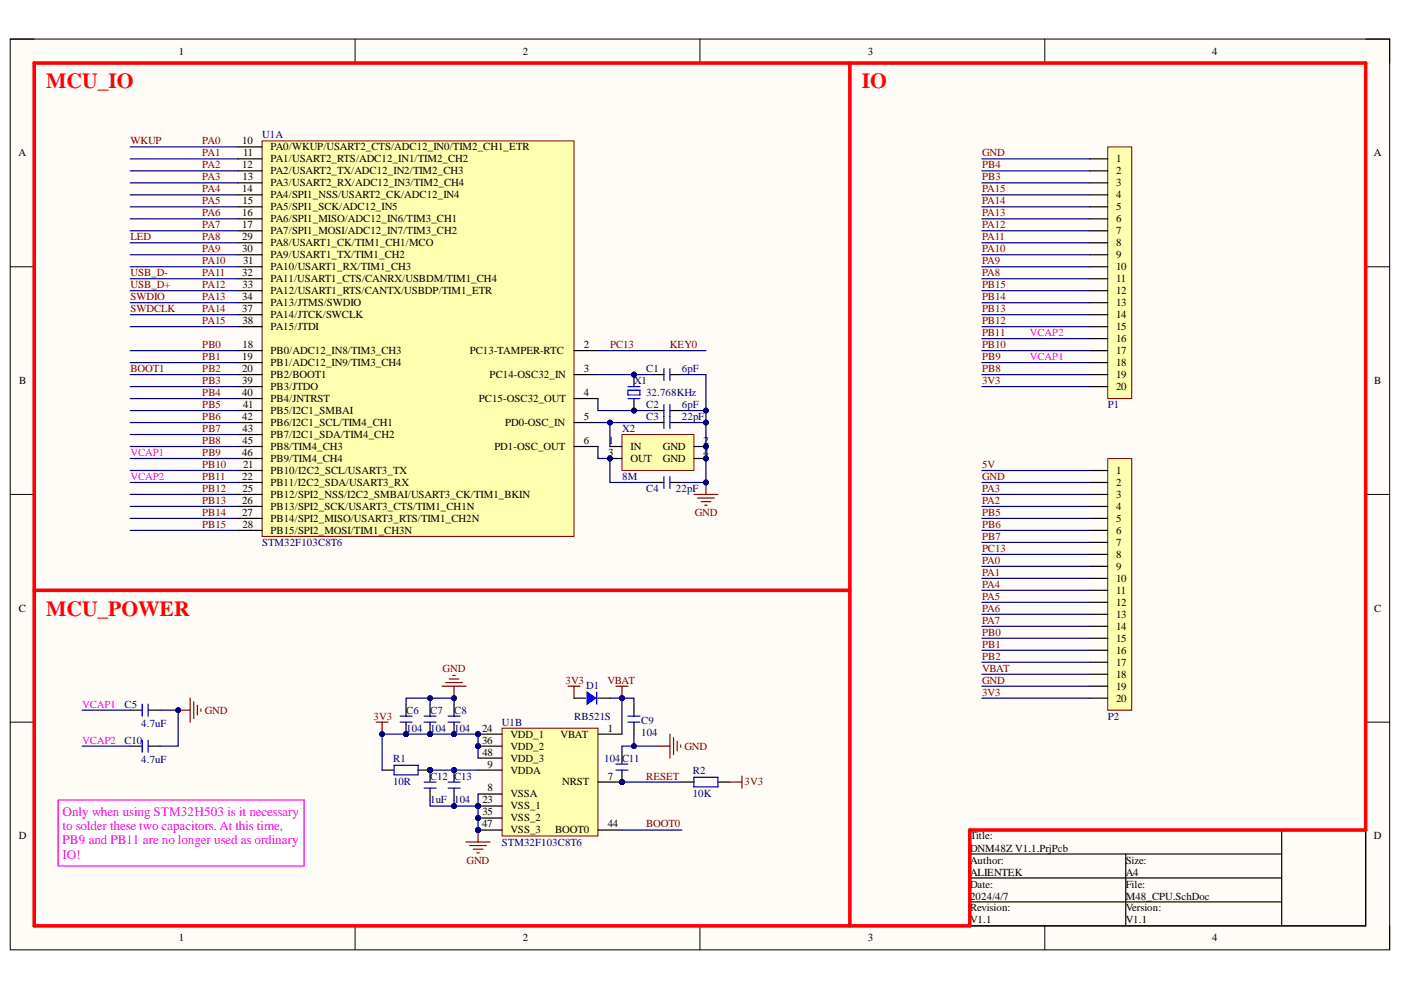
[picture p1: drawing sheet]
<svg xmlns="http://www.w3.org/2000/svg" width="297mm" height="210mm" viewBox="0 0 297 210" stroke-linecap="round" stroke-linejoin="round" font-family="sans-serif">
<path d="M2.2 8.3h292.4v193.1h-292.4z" fill-rule="evenodd" fill="#fffcf8"/>
<path d="M2.2 8.3h292.4v193.1h-292.4z" fill="none" stroke="#000" stroke-width=".21"/>
<path d="M7.3 13.4h282.3v182.9h-282.3z" fill-rule="evenodd" fill="#fffcf8"/>
<g fill="none" stroke="#000" stroke-width=".21">
<path d="M2.2 8.3h5.1M7.3 13.4h282.3v182.9h-282.3zM75.3 8.3v5.1M148.4 8.3v5.1M221.5 8.3v5.1M289.6 8.3h5v5.1M2.2 56.6h5.1M289.6 56.6h5M2.2 104.8h5.1M289.6 104.8h5M2.2 153.1h5.1M289.6 153.1h5"/>
<path d="M75.3 196.3v5.1M148.4 196.3v5.1M221.5 196.3v5.1M294.6 196.3v5.1"/>
</g>
<path d="M205.6 176h84v20.3h-84zM271.7 176v20.3M205.6 181.1h66.1M205.6 186.2h66.1M205.6 191.2h66.1M238.7 181.1v15.2" fill="none" stroke="#000" stroke-width=".25"/>
<path d="M55.6 29.9h66.1v83.8h-66.1z" fill-rule="evenodd" fill="#ffffb0"/>
<path d="M55.6 29.9h66.1v83.8h-66.1z" fill="none" stroke="#800000" stroke-width=".21"/>
<g fill="none" stroke="#000" stroke-width=".25">
<path d="M50.5 31.1h5.1M50.5 33.7h5.1M50.5 36.2h5.1M50.5 38.8h5.1M50.5 41.3h5.1M50.5 43.9h5.1M50.5 46.4h5.1M50.5 48.9h5.1M50.5 51.5h5.1M50.5 54h5.1M50.5 56.6h5.1M50.5 59.1h5.1"/>
<path d="M50.5 74.3h5.1M50.5 79.4h5.1M50.5 76.9h5.1M50.5 61.6h5.1M50.5 64.2h5.1M50.5 66.7h5.1M50.5 69.3h5.1M121.7 74.3h5.1M121.7 79.4h5.1M50.5 84.5h5.1M50.5 89.6h5.1M50.5 94.7h5.1"/>
<path d="M50.5 99.8h5.1M50.5 82h5.1M50.5 87h5.1M50.5 92.1h5.1M50.5 97.2h5.1M121.7 84.5h5.1M121.7 89.6h5.1M121.7 94.7h5.1M50.5 102.3h5.1M50.5 104.8h5.1M50.5 107.4h5.1M50.5 109.9h5.1"/>
<path d="M50.5 112.5h5.1"/>
</g>
<circle cx="131.9" cy="165.8" r=".51" fill="#000080"/>
<circle cx="131.9" cy="165.8" r=".51" fill="none" stroke="#000080" stroke-width=".21"/>
<circle cx="101.4" cy="170.9" r=".51" fill="#000080"/>
<circle cx="101.4" cy="170.9" r=".51" fill="none" stroke="#000080" stroke-width=".21"/>
<circle cx="101.4" cy="155.7" r=".51" fill="#000080"/>
<circle cx="101.4" cy="155.7" r=".51" fill="none" stroke="#000080" stroke-width=".21"/>
<circle cx="101.4" cy="173.4" r=".51" fill="#000080"/>
<circle cx="101.4" cy="173.4" r=".51" fill="none" stroke="#000080" stroke-width=".21"/>
<circle cx="101.4" cy="158.2" r=".51" fill="#000080"/>
<circle cx="101.4" cy="158.2" r=".51" fill="none" stroke="#000080" stroke-width=".21"/>
<circle cx="101.4" cy="176" r=".51" fill="#000080"/>
<circle cx="101.4" cy="176" r=".51" fill="none" stroke="#000080" stroke-width=".21"/>
<path d="M106.4 154.4h20.4v22.9h-20.4z" fill-rule="evenodd" fill="#ffffb0"/>
<path d="M106.4 154.4h20.4v22.9h-20.4z" fill="none" stroke="#800000" stroke-width=".21"/>
<path d="M126.8 155.7h5.1M126.8 165.8h5.1" fill="none" stroke="#000" stroke-width=".25"/>
<circle cx="131.9" cy="165.8" r=".51" fill="#000080"/>
<circle cx="131.9" cy="165.8" r=".51" fill="none" stroke="#000080" stroke-width=".21"/>
<path d="M101.4 168.4h5M101.4 163.3h5M101.4 170.9h5" fill="none" stroke="#000" stroke-width=".25"/>
<circle cx="101.4" cy="170.9" r=".51" fill="#000080"/>
<circle cx="101.4" cy="170.9" r=".51" fill="none" stroke="#000080" stroke-width=".21"/>
<path d="M101.4 155.7h5" fill="none" stroke="#000" stroke-width=".25"/>
<circle cx="101.4" cy="155.7" r=".51" fill="#000080"/>
<circle cx="101.4" cy="155.7" r=".51" fill="none" stroke="#000080" stroke-width=".21"/>
<path d="M101.4 173.4h5" fill="none" stroke="#000" stroke-width=".25"/>
<circle cx="101.4" cy="173.4" r=".51" fill="#000080"/>
<circle cx="101.4" cy="173.4" r=".51" fill="none" stroke="#000080" stroke-width=".21"/>
<path d="M101.4 158.2h5" fill="none" stroke="#000" stroke-width=".25"/>
<circle cx="101.4" cy="158.2" r=".51" fill="#000080"/>
<circle cx="101.4" cy="158.2" r=".51" fill="none" stroke="#000080" stroke-width=".21"/>
<path d="M101.4 176h5M126.8 176h5.1" fill="none" stroke="#000" stroke-width=".25"/>
<circle cx="101.4" cy="176" r=".51" fill="#000080"/>
<circle cx="101.4" cy="176" r=".51" fill="none" stroke="#000080" stroke-width=".21"/>
<path d="M101.4 160.7h5" fill="none" stroke="#000" stroke-width=".25"/>
<g fill="none" stroke="#000080" stroke-width=".25">
<path d="M27.6 31.1h22.9M27.6 33.7h22.9M27.6 36.2h22.9M27.6 38.8h22.9M27.6 41.3h22.9M27.6 43.9h22.9M27.6 46.4h22.9M27.6 48.9h22.9M27.6 51.5h22.9M27.6 54h22.9M27.6 56.6h22.9M27.6 59.1h22.9"/>
<path d="M27.6 74.3h22.9M27.6 76.9h22.9M27.6 79.4h22.9M27.6 61.6h22.9M27.6 64.2h22.9M27.6 66.7h22.9M27.6 69.3h22.9M27.6 82h22.9M27.6 84.5h22.9M27.6 87h22.9M27.6 89.6h22.9M27.6 92.1h22.9"/>
<path d="M27.6 94.7h22.9M27.6 97.2h22.9M27.6 99.8h22.9M27.6 102.3h22.9M27.6 104.8h22.9M27.6 107.4h22.9M27.6 109.9h22.9M27.6 112.5h22.9"/>
</g>
<circle cx="134.4" cy="87" r=".51" fill="#000080"/>
<circle cx="134.4" cy="87" r=".51" fill="none" stroke="#000080" stroke-width=".21"/>
<circle cx="134.4" cy="79.4" r=".51" fill="#000080"/>
<circle cx="134.4" cy="79.4" r=".51" fill="none" stroke="#000080" stroke-width=".21"/>
<path d="M134.4 84.5v2.5" fill="none" stroke="#000" stroke-width=".25"/>
<circle cx="134.4" cy="87" r=".51" fill="#000080"/>
<circle cx="134.4" cy="87" r=".51" fill="none" stroke="#000080" stroke-width=".21"/>
<path d="M134.4 79.4v2.6" fill="none" stroke="#000" stroke-width=".25"/>
<circle cx="134.4" cy="79.4" r=".51" fill="#000080"/>
<circle cx="134.4" cy="79.4" r=".51" fill="none" stroke="#000080" stroke-width=".21"/>
<path d="M140.8 78.2v2.5M142 78.2v2.5M133.1 84.5h2.6M133.1 82.7h2.6v1h-2.6zM133.1 82h2.6M140.8 85.8v2.5M142 85.8v2.5" fill="none" stroke="#00f" stroke-width=".25"/>
<path d="M138.2 79.4h2.6M142 79.4h2.6M138.2 87h2.6M142 87h2.6" fill="none" stroke="#000" stroke-width=".25"/>
<path d="M126.8 79.4h11.4" fill="none" stroke="#000080" stroke-width=".25"/>
<circle cx="134.4" cy="79.4" r=".51" fill="#000080"/>
<circle cx="134.4" cy="79.4" r=".51" fill="none" stroke="#000080" stroke-width=".21"/>
<path d="M126.8 84.5v2.5h11.4" fill="none" stroke="#000080" stroke-width=".25"/>
<circle cx="134.4" cy="87" r=".51" fill="#000080"/>
<circle cx="134.4" cy="87" r=".51" fill="none" stroke="#000080" stroke-width=".21"/>
<path d="M147.1 104.8h5.1M147.9 105.6h3.6M148.7 106.4h2M149.4 107.1h.5M149.7 102.3v2.5" fill="none" stroke="#800000" stroke-width=".25"/>
<circle cx="149.7" cy="102.3" r=".51" fill="#000080"/>
<circle cx="149.7" cy="102.3" r=".51" fill="none" stroke="#000080" stroke-width=".21"/>
<path d="M138.2 89.6h2.6M142 89.6h2.6M138.2 102.3h2.6M142 102.3h2.6" fill="none" stroke="#000" stroke-width=".25"/>
<path d="M140.8 88.3v2.6M142 88.3v2.6M140.8 101v2.6M142 101v2.6" fill="none" stroke="#00f" stroke-width=".25"/>
<path d="M126.8 89.6h11.4" fill="none" stroke="#000080" stroke-width=".25"/>
<circle cx="129.3" cy="89.6" r=".51" fill="#000080"/>
<circle cx="129.3" cy="89.6" r=".51" fill="none" stroke="#000080" stroke-width=".21"/>
<circle cx="96.3" cy="163.3" r=".51" fill="#000080"/>
<circle cx="96.3" cy="163.3" r=".51" fill="none" stroke="#000080" stroke-width=".21"/>
<path d="M96.3 163.3v2.5" fill="none" stroke="#000" stroke-width=".25"/>
<circle cx="96.3" cy="163.3" r=".51" fill="#000080"/>
<circle cx="96.3" cy="163.3" r=".51" fill="none" stroke="#000080" stroke-width=".21"/>
<path d="M96.3 167.1v2.5" fill="none" stroke="#000" stroke-width=".25"/>
<path d="M95 167.1h2.5M95 165.8h2.5" fill="none" stroke="#00f" stroke-width=".25"/>
<circle cx="91.2" cy="163.3" r=".51" fill="#000080"/>
<circle cx="91.2" cy="163.3" r=".51" fill="none" stroke="#000080" stroke-width=".21"/>
<path d="M91.2 163.3v2.5" fill="none" stroke="#000" stroke-width=".25"/>
<circle cx="91.2" cy="163.3" r=".51" fill="#000080"/>
<circle cx="91.2" cy="163.3" r=".51" fill="none" stroke="#000080" stroke-width=".21"/>
<path d="M91.2 167.1v2.5" fill="none" stroke="#000" stroke-width=".25"/>
<path d="M89.9 167.1h2.6M89.9 165.8h2.6" fill="none" stroke="#00f" stroke-width=".25"/>
<path d="M91.2 163.3h10.2" fill="none" stroke="#000080" stroke-width=".25"/>
<circle cx="96.3" cy="163.3" r=".51" fill="#000080"/>
<circle cx="96.3" cy="163.3" r=".51" fill="none" stroke="#000080" stroke-width=".21"/>
<circle cx="91.2" cy="163.3" r=".51" fill="#000080"/>
<circle cx="91.2" cy="163.3" r=".51" fill="none" stroke="#000080" stroke-width=".21"/>
<path d="M101.4 168.4v7.6" fill="none" stroke="#000080" stroke-width=".25"/>
<circle cx="101.4" cy="170.9" r=".51" fill="#000080"/>
<circle cx="101.4" cy="170.9" r=".51" fill="none" stroke="#000080" stroke-width=".21"/>
<circle cx="101.4" cy="173.4" r=".51" fill="#000080"/>
<circle cx="101.4" cy="173.4" r=".51" fill="none" stroke="#000080" stroke-width=".21"/>
<circle cx="101.4" cy="176" r=".51" fill="#000080"/>
<circle cx="101.4" cy="176" r=".51" fill="none" stroke="#000080" stroke-width=".21"/>
<path d="M96.3 169.6v1.3h5.1" fill="none" stroke="#000080" stroke-width=".25"/>
<circle cx="101.4" cy="170.9" r=".51" fill="#000080"/>
<circle cx="101.4" cy="170.9" r=".51" fill="none" stroke="#000080" stroke-width=".21"/>
<circle cx="96.3" cy="170.9" r=".51" fill="#000080"/>
<circle cx="96.3" cy="170.9" r=".51" fill="none" stroke="#000080" stroke-width=".21"/>
<path d="M91.2 169.6v1.3h5.1" fill="none" stroke="#000080" stroke-width=".25"/>
<circle cx="96.3" cy="170.9" r=".51" fill="#000080"/>
<circle cx="96.3" cy="170.9" r=".51" fill="none" stroke="#000080" stroke-width=".21"/>
<circle cx="91.2" cy="163.3" r=".51" fill="#000080"/>
<circle cx="91.2" cy="163.3" r=".51" fill="none" stroke="#000080" stroke-width=".21"/>
<path d="M88.6 163.3h2.6" fill="none" stroke="#000" stroke-width=".25"/>
<circle cx="91.2" cy="163.3" r=".51" fill="#000080"/>
<circle cx="91.2" cy="163.3" r=".51" fill="none" stroke="#000080" stroke-width=".21"/>
<path d="M81 163.3h2.5" fill="none" stroke="#000" stroke-width=".25"/>
<path d="M83.5 162.3h5.1v2h-5.1z" fill="none" stroke="#00f" stroke-width=".25"/>
<path d="M101.4 160.7v-5h-20.4v7.6" fill="none" stroke="#000080" stroke-width=".25"/>
<circle cx="101.4" cy="158.2" r=".51" fill="#000080"/>
<circle cx="101.4" cy="158.2" r=".51" fill="none" stroke="#000080" stroke-width=".21"/>
<circle cx="101.4" cy="155.7" r=".51" fill="#000080"/>
<circle cx="101.4" cy="155.7" r=".51" fill="none" stroke="#000080" stroke-width=".21"/>
<circle cx="96.3" cy="155.7" r=".51" fill="#000080"/>
<circle cx="96.3" cy="155.7" r=".51" fill="none" stroke="#000080" stroke-width=".21"/>
<circle cx="91.2" cy="155.7" r=".51" fill="#000080"/>
<circle cx="91.2" cy="155.7" r=".51" fill="none" stroke="#000080" stroke-width=".21"/>
<circle cx="86.1" cy="155.7" r=".51" fill="#000080"/>
<circle cx="86.1" cy="155.7" r=".51" fill="none" stroke="#000080" stroke-width=".21"/>
<circle cx="81" cy="155.7" r=".51" fill="#000080"/>
<circle cx="81" cy="155.7" r=".51" fill="none" stroke="#000080" stroke-width=".21"/>
<circle cx="91.2" cy="155.7" r=".51" fill="#000080"/>
<circle cx="91.2" cy="155.7" r=".51" fill="none" stroke="#000080" stroke-width=".21"/>
<path d="M91.2 149.3v2.5M91.2 153.1v2.6" fill="none" stroke="#000" stroke-width=".25"/>
<circle cx="91.2" cy="155.7" r=".51" fill="#000080"/>
<circle cx="91.2" cy="155.7" r=".51" fill="none" stroke="#000080" stroke-width=".21"/>
<path d="M89.9 153.1h2.6M89.9 151.8h2.6" fill="none" stroke="#00f" stroke-width=".25"/>
<circle cx="96.3" cy="155.7" r=".51" fill="#000080"/>
<circle cx="96.3" cy="155.7" r=".51" fill="none" stroke="#000080" stroke-width=".21"/>
<path d="M96.3 149.3v2.5M96.3 153.1v2.6" fill="none" stroke="#000" stroke-width=".25"/>
<circle cx="96.3" cy="155.7" r=".51" fill="#000080"/>
<circle cx="96.3" cy="155.7" r=".51" fill="none" stroke="#000080" stroke-width=".21"/>
<path d="M95 153.1h2.5M95 151.8h2.5" fill="none" stroke="#00f" stroke-width=".25"/>
<circle cx="86.1" cy="155.7" r=".51" fill="#000080"/>
<circle cx="86.1" cy="155.7" r=".51" fill="none" stroke="#000080" stroke-width=".21"/>
<path d="M86.1 149.3v2.5M86.1 153.1v2.6" fill="none" stroke="#000" stroke-width=".25"/>
<circle cx="86.1" cy="155.7" r=".51" fill="#000080"/>
<circle cx="86.1" cy="155.7" r=".51" fill="none" stroke="#000080" stroke-width=".21"/>
<path d="M84.8 153.1h2.6M84.8 151.8h2.6" fill="none" stroke="#00f" stroke-width=".25"/>
<path d="M93.7 145.5h5.1M94.5 144.7h3.5M95.2 144h2.1M96 143.2h.5M96.3 145.5v2.5" fill="none" stroke="#800000" stroke-width=".25"/>
<circle cx="96.3" cy="148" r=".51" fill="#000080"/>
<circle cx="96.3" cy="148" r=".51" fill="none" stroke="#000080" stroke-width=".21"/>
<path d="M86.1 149.3v-1.3h10.2v1.3" fill="none" stroke="#000080" stroke-width=".25"/>
<circle cx="91.2" cy="148" r=".51" fill="#000080"/>
<circle cx="91.2" cy="148" r=".51" fill="none" stroke="#000080" stroke-width=".21"/>
<circle cx="96.3" cy="148" r=".51" fill="#000080"/>
<circle cx="96.3" cy="148" r=".51" fill="none" stroke="#000080" stroke-width=".21"/>
<path d="M91.2 148v1.3" fill="none" stroke="#000080" stroke-width=".25"/>
<circle cx="91.2" cy="148" r=".51" fill="#000080"/>
<circle cx="91.2" cy="148" r=".51" fill="none" stroke="#000080" stroke-width=".21"/>
<path d="M79.7 153.1h2.6M81 153.1v2.6" fill="none" stroke="#800000" stroke-width=".25"/>
<circle cx="81" cy="155.7" r=".51" fill="#000080"/>
<circle cx="81" cy="155.7" r=".51" fill="none" stroke="#000080" stroke-width=".21"/>
<circle cx="131.9" cy="165.8" r=".51" fill="#000080"/>
<circle cx="131.9" cy="165.8" r=".51" fill="none" stroke="#000080" stroke-width=".21"/>
<path d="M131.9 159.5v2.5M131.9 163.3v2.5" fill="none" stroke="#000" stroke-width=".25"/>
<circle cx="131.9" cy="165.8" r=".51" fill="#000080"/>
<circle cx="131.9" cy="165.8" r=".51" fill="none" stroke="#000080" stroke-width=".21"/>
<path d="M130.6 163.3h2.5M130.6 162h2.5M147.1 164.8h5.1v2h-5.1z" fill="none" stroke="#00f" stroke-width=".25"/>
<path d="M144.6 165.8h2.5M152.2 165.8h2.6" fill="none" stroke="#000" stroke-width=".25"/>
<path d="M131.9 176h12.7M131.9 165.8h12.7" fill="none" stroke="#000080" stroke-width=".25"/>
<circle cx="131.9" cy="165.8" r=".51" fill="#000080"/>
<circle cx="131.9" cy="165.8" r=".51" fill="none" stroke="#000080" stroke-width=".21"/>
<path d="M130.6 145.5h2.5M131.9 145.5v2.5" fill="none" stroke="#800000" stroke-width=".25"/>
<circle cx="131.9" cy="148" r=".51" fill="#000080"/>
<circle cx="131.9" cy="148" r=".51" fill="none" stroke="#000080" stroke-width=".21"/>
<path d="M134.4 149.3v2.5M134.4 153.1v2.6" fill="none" stroke="#000" stroke-width=".25"/>
<path d="M133.1 151.8h2.6M133.1 153.1h2.6" fill="none" stroke="#00f" stroke-width=".25"/>
<path d="M139.5 158.2h2.5M142 155.7v5M142.8 156.4v3.6M143.6 157.2v2M144.3 157.9v.5" fill="none" stroke="#800000" stroke-width=".25"/>
<path d="M126.8 74.3h22.9" fill="none" stroke="#000080" stroke-width=".25"/>
<path d="M234.9 31.2h5.1v53.3h-5.1z" fill-rule="evenodd" fill="#ffffb0"/>
<path d="M234.9 31.2h5.1v53.3h-5.1z" fill="none" stroke="#800000" stroke-width=".21"/>
<g fill="none" stroke="#000" stroke-width=".25">
<path d="M231.1 33.7h3.8M231.1 36.2h3.8M231.1 38.8h3.8M231.1 41.3h3.8M231.1 43.9h3.8M231.1 46.4h3.8M231.1 48.9h3.8M231.1 51.5h3.8M231.1 54h3.8M231.1 56.6h3.8M231.1 59.1h3.8M231.1 61.6h3.8"/>
<path d="M231.1 64.2h3.8M231.1 66.7h3.8M231.1 69.3h3.8M231.1 71.8h3.8M231.1 74.3h3.8M231.1 76.9h3.8M231.1 79.4h3.8M231.1 82h3.8"/>
</g>
<path d="M234.9 97.2h5.1v53.4h-5.1z" fill-rule="evenodd" fill="#ffffb0"/>
<path d="M234.9 97.2h5.1v53.4h-5.1z" fill="none" stroke="#800000" stroke-width=".21"/>
<g fill="none" stroke="#000" stroke-width=".25">
<path d="M231.1 99.8h3.8M231.1 102.3h3.8M231.1 104.8h3.8M231.1 107.4h3.8M231.1 109.9h3.8M231.1 112.5h3.8M231.1 115h3.8M231.1 117.5h3.8M231.1 120.1h3.8M231.1 122.6h3.8M231.1 125.2h3.8M231.1 127.7h3.8"/>
<path d="M231.1 130.2h3.8M231.1 132.8h3.8M231.1 135.3h3.8M231.1 137.9h3.8M27.6 150.6h2.5M27.6 158.2h2.5M31.4 150.6h2.6M31.4 158.2h2.6M231.1 140.4h3.8M231.1 143h3.8M231.1 145.5h3.8M231.1 148h3.8"/>
</g>
<g fill="none" stroke="#000080" stroke-width=".25">
<path d="M208.2 33.7h22.9M208.2 36.2h22.9M208.2 38.8h22.9M208.2 41.3h22.9M208.2 43.9h22.9M208.2 46.4h22.9M208.2 48.9h22.9M208.2 51.5h22.9M208.2 54h22.9M208.2 56.6h22.9M208.2 59.1h22.9M208.2 61.6h22.9"/>
<path d="M208.2 64.2h22.9M208.2 66.7h22.9M208.2 69.3h22.9M208.2 71.8h22.9M208.2 74.3h22.9M208.2 76.9h22.9M208.2 79.4h22.9M208.2 82h22.9M208.2 99.8h22.9M208.2 102.3h22.9M208.2 104.8h22.9M208.2 107.4h22.9"/>
<path d="M208.2 109.9h22.9M208.2 112.5h22.9M208.2 115h22.9M208.2 117.5h22.9M208.2 120.1h22.9M208.2 122.6h22.9M208.2 125.2h22.9M208.2 127.7h22.9M208.2 130.2h22.9M208.2 132.8h22.9M208.2 135.3h22.9M208.2 137.9h22.9"/>
<path d="M17.4 150.6h10.2M17.4 158.2h10.2M34 150.6h3.8v7.6h-3.8M208.2 140.4h22.9M208.2 143h22.9M208.2 145.5h22.9M208.2 148h22.9"/>
</g>
<path d="M30.1 149.3v2.5M30.1 156.9v2.6M31.4 149.3v2.5M31.4 156.9v2.6" fill="none" stroke="#00f" stroke-width=".25"/>
<circle cx="37.8" cy="150.6" r=".51" fill="#000080"/>
<circle cx="37.8" cy="150.6" r=".51" fill="none" stroke="#000080" stroke-width=".21"/>
<path d="M37.8 150.6h2.5M40.3 148v5.1M41.1 148.8v3.6M41.8 149.6v2M42.6 150.3v.5" fill="none" stroke="#800000" stroke-width=".25"/>
<circle cx="37.8" cy="150.6" r=".51" fill="#000080"/>
<circle cx="37.8" cy="150.6" r=".51" fill="none" stroke="#000080" stroke-width=".21"/>
<path d="M12.3 169.6h52.2v14h-52.2z" fill-rule="evenodd" fill="#fff"/>
<path d="M12.3 169.6h52.2v14h-52.2z" fill="none" stroke="#f0f" stroke-width=".25"/>
<path d="M134.4 155.7v2.5h-2.5v1.3" fill="none" stroke="#000080" stroke-width=".25"/>
<circle cx="134.4" cy="158.2" r=".51" fill="#000080"/>
<circle cx="134.4" cy="158.2" r=".51" fill="none" stroke="#000080" stroke-width=".21"/>
<path d="M154.8 165.8h2.5M157.3 164.5v2.6" fill="none" stroke="#800000" stroke-width=".25"/>
<path d="M121.7 148h2.5M126.8 148h2.5" fill="none" stroke="#000" stroke-width=".25"/>
<path d="M126.5 146.8v2.5" fill="none" stroke="#00f" stroke-width=".25"/>
<path d="M124.5 146.8l1.8 1.2-1.8 1.3z" fill="#00f"/>
<path d="M124.5 146.8l1.8 1.2-1.8 1.3z" fill="none" stroke="#00f" stroke-width=".25"/>
<path d="M120.4 145.5h2.6M121.7 145.5v2.5" fill="none" stroke="#800000" stroke-width=".25"/>
<path d="M129.3 148h2.6v7.7" fill="none" stroke="#000080" stroke-width=".25"/>
<circle cx="131.9" cy="148" r=".51" fill="#000080"/>
<circle cx="131.9" cy="148" r=".51" fill="none" stroke="#000080" stroke-width=".21"/>
<path d="M134.4 158.2h5.1" fill="none" stroke="#000080" stroke-width=".25"/>
<circle cx="134.4" cy="158.2" r=".51" fill="#000080"/>
<circle cx="134.4" cy="158.2" r=".51" fill="none" stroke="#000080" stroke-width=".21"/>
<path d="M131.9 148h2.5v1.3" fill="none" stroke="#000080" stroke-width=".25"/>
<circle cx="131.9" cy="148" r=".51" fill="#000080"/>
<circle cx="131.9" cy="148" r=".51" fill="none" stroke="#000080" stroke-width=".21"/>
<circle cx="149.7" cy="94.7" r=".51" fill="#000080"/>
<circle cx="149.7" cy="94.7" r=".51" fill="none" stroke="#000080" stroke-width=".21"/>
<circle cx="129.3" cy="97.2" r=".51" fill="#000080"/>
<circle cx="129.3" cy="97.2" r=".51" fill="none" stroke="#000080" stroke-width=".21"/>
<circle cx="149.7" cy="97.2" r=".51" fill="#000080"/>
<circle cx="149.7" cy="97.2" r=".51" fill="none" stroke="#000080" stroke-width=".21"/>
<path d="M131.9 92.1h15.2v7.7h-15.2z" fill-rule="evenodd" fill="#ffffb0"/>
<path d="M131.9 92.1h15.2v7.7h-15.2z" fill="none" stroke="#800000" stroke-width=".21"/>
<path d="M129.3 94.7h2.6M147.1 94.7h2.6" fill="none" stroke="#000" stroke-width=".25"/>
<circle cx="149.7" cy="94.7" r=".51" fill="#000080"/>
<circle cx="149.7" cy="94.7" r=".51" fill="none" stroke="#000080" stroke-width=".21"/>
<path d="M129.3 97.2h2.6" fill="none" stroke="#000" stroke-width=".25"/>
<circle cx="129.3" cy="97.2" r=".51" fill="#000080"/>
<circle cx="129.3" cy="97.2" r=".51" fill="none" stroke="#000080" stroke-width=".21"/>
<path d="M147.1 97.2h2.6" fill="none" stroke="#000" stroke-width=".25"/>
<circle cx="149.7" cy="97.2" r=".51" fill="#000080"/>
<circle cx="149.7" cy="97.2" r=".51" fill="none" stroke="#000080" stroke-width=".21"/>
<path d="M129.3 89.6v5.1" fill="none" stroke="#000080" stroke-width=".25"/>
<circle cx="129.3" cy="89.6" r=".51" fill="#000080"/>
<circle cx="129.3" cy="89.6" r=".51" fill="none" stroke="#000080" stroke-width=".21"/>
<path d="M126.8 94.7v2.5h2.5v5.1h8.9" fill="none" stroke="#000080" stroke-width=".25"/>
<circle cx="129.3" cy="97.2" r=".51" fill="#000080"/>
<circle cx="129.3" cy="97.2" r=".51" fill="none" stroke="#000080" stroke-width=".21"/>
<path d="M144.6 79.4h5.1v7.6h-5.1" fill="none" stroke="#000080" stroke-width=".25"/>
<circle cx="149.7" cy="87" r=".51" fill="#000080"/>
<circle cx="149.7" cy="87" r=".51" fill="none" stroke="#000080" stroke-width=".21"/>
<path d="M149.7 87v15.3h-5.1" fill="none" stroke="#000080" stroke-width=".25"/>
<circle cx="149.7" cy="102.3" r=".51" fill="#000080"/>
<circle cx="149.7" cy="102.3" r=".51" fill="none" stroke="#000080" stroke-width=".21"/>
<circle cx="149.7" cy="97.2" r=".51" fill="#000080"/>
<circle cx="149.7" cy="97.2" r=".51" fill="none" stroke="#000080" stroke-width=".21"/>
<circle cx="149.7" cy="94.7" r=".51" fill="#000080"/>
<circle cx="149.7" cy="94.7" r=".51" fill="none" stroke="#000080" stroke-width=".21"/>
<circle cx="149.7" cy="89.6" r=".51" fill="#000080"/>
<circle cx="149.7" cy="89.6" r=".51" fill="none" stroke="#000080" stroke-width=".21"/>
<circle cx="149.7" cy="87" r=".51" fill="#000080"/>
<circle cx="149.7" cy="87" r=".51" fill="none" stroke="#000080" stroke-width=".21"/>
<path d="M144.6 89.6h5.1" fill="none" stroke="#000080" stroke-width=".25"/>
<circle cx="149.7" cy="89.6" r=".51" fill="#000080"/>
<circle cx="149.7" cy="89.6" r=".51" fill="none" stroke="#000080" stroke-width=".21"/>
<path d="M98.8 178.5h5.1M99.6 179.3h3.5M101.4 176v2.5M100.3 180h2.1M101.1 180.8h.5" fill="none" stroke="#800000" stroke-width=".25"/>
<circle cx="101.4" cy="176" r=".51" fill="#000080"/>
<circle cx="101.4" cy="176" r=".51" fill="none" stroke="#000080" stroke-width=".21"/>
<path d="M7.3 13.4h282.3v162.6h-84v20.3h-198.3zM180.2 13.4v182.9M7.3 125.2h172.9" fill="none" stroke="#f00" stroke-width=".76"/>
<g font-size="4.6" fill="#f00">
<text x="9.8" y="18.7">MCU_IO</text>
<text x="182.7" y="18.7">IO</text>
<text x="9.8" y="130.5">MCU_POWER</text>
</g>
<g font-size="2.8" fill="#f0f">
<text x="13.3" y="173">Only when using STM32H503 is it necessary</text>
<text x="13.3" y="176">to solder these two capacitors. At this time,</text>
<text x="13.3" y="179.1">PB9 and PB11 are no longer used as ordinary</text>
<text x="13.3" y="182.1">IO!</text>
</g>
<g font-size="2.3">
<text x="37.9" y="11.6">1</text>
<text x="110.8" y="11.6">2</text>
<text x="184" y="11.6">3</text>
<text x="257" y="11.6">4</text>
<text x="3.9" y="33.1">A</text>
<text x="51.4" y="30.6">10</text>
<text x="51.4" y="35.7">12</text>
<text x="51.5" y="33.1">11</text>
<text x="57.4" y="31.9">PA0/WKUP/USART2_CTS/ADC12_IN0/TIM2_CH1_ETR</text>
<text x="57.4" y="34.4">PA1/USART2_RTS/ADC12_IN1/TIM2_CH2</text>
<text x="236.6" y="34.4">1</text>
<text x="291.3" y="33.1">A</text>
<text x="51.4" y="40.8">14</text>
<text x="51.4" y="38.2">13</text>
<text x="57.4" y="37">PA2/USART2_TX/ADC12_IN2/TIM2_CH3</text>
<text x="57.4" y="39.5">PA3/USART2_RX/ADC12_IN3/TIM2_CH4</text>
<text x="236.6" y="37">2</text>
<text x="236.6" y="39.5">3</text>
<text x="51.4" y="45.8">16</text>
<text x="51.4" y="43.3">15</text>
<text x="57.4" y="42">PA4/SPI1_NSS/USART2_CK/ADC12_IN4</text>
<text x="57.4" y="44.6">PA5/SPI1_SCK/ADC12_IN5</text>
<text x="57.4" y="47.1">PA6/SPI1_MISO/ADC12_IN6/TIM3_CH1</text>
<text x="236.6" y="42">4</text>
<text x="236.6" y="44.6">5</text>
<text x="236.6" y="47.1">6</text>
<text x="51.4" y="48.4">17</text>
<text x="51.4" y="51">29</text>
<text x="51.4" y="53.5">30</text>
<text x="57.4" y="49.7">PA7/SPI1_MOSI/ADC12_IN7/TIM3_CH2</text>
<text x="57.4" y="52.3">PA8/USART1_CK/TIM1_CH1/MCO</text>
<text x="236.6" y="49.7">7</text>
<text x="236.6" y="52.3">8</text>
<text x="51.4" y="58.6">32</text>
<text x="51.5" y="56.1">31</text>
<text x="57.4" y="54.8">PA9/USART1_TX/TIM1_CH2</text>
<text x="57.4" y="57.3">PA10/USART1_RX/TIM1_CH3</text>
<text x="57.4" y="59.9">PA11/USART1_CTS/CANRX/USBDM/TIM1_CH4</text>
<text x="236.6" y="54.8">9</text>
<text x="236.6" y="57.3">10</text>
<text x="236.6" y="59.9">11</text>
<text x="51.4" y="63.7">34</text>
<text x="51.4" y="61.1">33</text>
<text x="57.4" y="62.4">PA12/USART1_RTS/CANTX/USBDP/TIM1_ETR</text>
<text x="57.4" y="64.9">PA13/JTMS/SWDIO</text>
<text x="236.6" y="62.4">12</text>
<text x="236.6" y="64.9">13</text>
<text x="51.4" y="66.2">37</text>
<text x="51.4" y="68.7">38</text>
<text x="57.4" y="67.5">PA14/JTCK/SWCLK</text>
<text x="57.4" y="70">PA15/JTDI</text>
<text x="236.6" y="67.5">14</text>
<text x="236.6" y="70">15</text>
<text x="51.4" y="76.3">19</text>
<text x="51.4" y="73.8">18</text>
<text x="57.4" y="75.1">PB0/ADC12_IN8/TIM3_CH3</text>
<text x="57.4" y="77.6">PB1/ADC12_IN9/TIM3_CH4</text>
<text x="99.6" y="75.1">PC13-TAMPER-RTC</text>
<text x="123.8" y="73.8">2</text>
<text x="236.6" y="72.5">16</text>
<text x="236.6" y="75.1">17</text>
<text x="236.6" y="77.6">18</text>
<text x="4.1" y="81.4">B</text>
<text x="51.4" y="78.9">20</text>
<text x="51.4" y="81.4">39</text>
<text x="51.4" y="84">40</text>
<text x="57.4" y="80.1">PB2/BOOT1</text>
<text x="57.4" y="82.7">PB3/JTDO</text>
<text x="103.8" y="80.1">PC14-OSC32_IN</text>
<text x="123.8" y="78.9">3</text>
<text x="123.8" y="84">4</text>
<text x="236.6" y="80.1">19</text>
<text x="236.6" y="82.7">20</text>
<text x="291.4" y="81.4">B</text>
<text x="51.4" y="89">42</text>
<text x="51.5" y="86.5">41</text>
<text x="57.4" y="85.2">PB4/JNTRST</text>
<text x="57.4" y="87.8">PB5/I2C1_SMBAI</text>
<text x="101.5" y="85.2">PC15-OSC32_OUT</text>
<text x="123.8" y="89">5</text>
<text x="51.4" y="91.6">43</text>
<text x="51.4" y="94.2">45</text>
<text x="57.4" y="90.3">PB6/I2C1_SCL/TIM4_CH1</text>
<text x="57.4" y="92.9">PB7/I2C1_SDA/TIM4_CH2</text>
<text x="57.4" y="95.4">PB8/TIM4_CH3</text>
<text x="104.8" y="95.4">PD1-OSC_OUT</text>
<text x="107.1" y="90.3">PD0-OSC_IN</text>
<text x="123.8" y="94.2">6</text>
<text x="129" y="94.2">1</text>
<text x="133.7" y="95.4">IN</text>
<text x="140.5" y="95.4">GND</text>
<text x="149.2" y="94.2">2</text>
<text x="51.4" y="101.8">22</text>
<text x="51.4" y="96.7">46</text>
<text x="51.5" y="99.3">21</text>
<text x="57.4" y="100.5">PB10/I2C2_SCL/USART3_TX</text>
<text x="57.4" y="98">PB9/TIM4_CH4</text>
<text x="128.9" y="96.7">3</text>
<text x="133.7" y="98">OUT</text>
<text x="140.5" y="98">GND</text>
<text x="149.2" y="96.7">4</text>
<text x="236.6" y="100.5">1</text>
<text x="51.4" y="106.9">26</text>
<text x="51.4" y="104.3">25</text>
<text x="57.4" y="103.1">PB11/I2C2_SDA/USART3_RX</text>
<text x="57.4" y="105.6">PB12/SPI2_NSS/I2C2_SMBAI/USART3_CK/TIM1_BKIN</text>
<text x="236.6" y="103.1">2</text>
<text x="236.6" y="105.6">3</text>
<text x="51.4" y="109.4">27</text>
<text x="51.4" y="111.9">28</text>
<text x="57.4" y="108.1">PB13/SPI2_SCK/USART3_CTS/TIM1_CH1N</text>
<text x="57.4" y="110.7">PB14/SPI2_MISO/USART3_RTS/TIM1_CH2N</text>
<text x="57.4" y="113.2">PB15/SPI2_MOSI/TIM1_CH3N</text>
<text x="236.6" y="108.1">4</text>
<text x="236.6" y="110.7">5</text>
<text x="236.6" y="113.2">6</text>
<text x="236.6" y="115.7">7</text>
<text x="236.6" y="118.3">8</text>
<text x="236.6" y="120.8">9</text>
<text x="236.6" y="123.3">10</text>
<text x="236.6" y="125.9">11</text>
<text x="4" y="129.7">C</text>
<text x="236.6" y="128.4">12</text>
<text x="236.6" y="131">13</text>
<text x="291.4" y="129.7">C</text>
<text x="236.6" y="133.5">14</text>
<text x="236.6" y="136.1">15</text>
<text x="236.6" y="138.6">16</text>
<text x="236.6" y="141.2">17</text>
<text x="236.6" y="143.7">18</text>
<text x="236.6" y="146.3">19</text>
<text x="236.6" y="148.8">20</text>
<text x="102.2" y="155.1">24</text>
<text x="128.9" y="155.1">1</text>
<text x="102.2" y="157.7">36</text>
<text x="102.3" y="160.2">48</text>
<text x="108.2" y="156.4">VDD_1</text>
<text x="108.2" y="158.9">VDD_2</text>
<text x="108.2" y="161.5">VDD_3</text>
<text x="118.9" y="156.4">VBAT</text>
<text x="103.4" y="167.8">8</text>
<text x="103.4" y="162.7">9</text>
<text x="108.2" y="164">VDDA</text>
<text x="119.2" y="166.5">NRST</text>
<text x="128.9" y="165.3">7</text>
<text x="102.3" y="170.3">23</text>
<text x="102.3" y="172.9">35</text>
<text x="108.2" y="169.1">VSSA</text>
<text x="108.2" y="171.6">VSS_1</text>
<text x="4" y="178">D</text>
<text x="102.2" y="175.4">47</text>
<text x="108.2" y="174.1">VSS_2</text>
<text x="108.2" y="176.7">VSS_3</text>
<text x="117.7" y="176.7">BOOT0</text>
<text x="128.9" y="175.4">44</text>
<text x="205.7" y="178">Title:</text>
<text x="291.3" y="178">D</text>
<text x="205.7" y="183.1">Author:</text>
<text x="205.7" y="180.6">DNM48Z V1.1.PrjPcb</text>
<text x="205.7" y="185.6">ALIENTEK</text>
<text x="238.7" y="183.1">Size:</text>
<text x="238.7" y="185.6">A4</text>
<text x="205.7" y="188.2">Date:</text>
<text x="205.7" y="190.7">2024/4/7</text>
<text x="238.7" y="188.2">File:</text>
<text x="238.7" y="190.7">M48_CPU.SchDoc</text>
<text x="205.7" y="193.3">Revision:</text>
<text x="205.7" y="195.8">V1.1</text>
<text x="238.7" y="193.3">Version:</text>
<text x="238.7" y="195.8">V1.1</text>
<text x="37.9" y="199.6">1</text>
<text x="110.8" y="199.6">2</text>
<text x="184" y="199.6">3</text>
<text x="257" y="199.6">4</text>
</g>
<g font-size="2.3" fill="#000080">
<text x="55.6" y="29.3">U1A</text>
<text x="134.4" y="81.4">X1</text>
<text x="137" y="84">32.768KHz</text>
<text x="137" y="78.9">C1</text>
<text x="144.6" y="78.9">6pF</text>
<text x="137" y="86.5">C2</text>
<text x="137" y="89">C3</text>
<text x="144.6" y="86.5">6pF</text>
<text x="144.6" y="89">22pF</text>
<text x="234.9" y="86.5">P1</text>
<text x="131.9" y="91.6">X2</text>
<text x="131.9" y="101.8">8M</text>
<text x="137" y="104.3">C4</text>
<text x="143.3" y="104.3">22pF</text>
<text x="55.6" y="115.7">STM32F103C8T6</text>
<text x="124.3" y="146">D1</text>
<text x="26.4" y="150.1">C5</text>
<text x="30" y="154.1">4.7uF</text>
<text x="86.1" y="151.3">C6</text>
<text x="86.1" y="155.1">104</text>
<text x="91.2" y="151.3">C7</text>
<text x="91.2" y="155.1">104</text>
<text x="96.3" y="151.3">C8</text>
<text x="96.3" y="155.1">104</text>
<text x="106.4" y="153.9">U1B</text>
<text x="121.7" y="152.6">RB521S</text>
<text x="136" y="153.6">C9</text>
<text x="234.9" y="152.6">P2</text>
<text x="26.4" y="157.7">C10</text>
<text x="30" y="161.7">4.7uF</text>
<text x="83.3" y="161.5">R1</text>
<text x="128.1" y="161.5">104</text>
<text x="131.9" y="161.5">C11</text>
<text x="136" y="156.1">104</text>
<text x="83.3" y="166.5">10R</text>
<text x="91.2" y="165.3">C12</text>
<text x="96.3" y="165.3">C13</text>
<text x="146.9" y="164">R2</text>
<text x="91.2" y="170.3">1uF 104</text>
<text x="146.9" y="169.1">10K</text>
<text x="106.4" y="179.3">STM32F103C8T6</text>
</g>
<g font-size="2.3" fill="#800000">
<text x="27.7" y="30.6">WKUP</text>
<text x="42.9" y="30.6">PA0</text>
<text x="42.9" y="33.1">PA1</text>
<text x="42.9" y="35.7">PA2</text>
<text x="208.2" y="35.7">PB4</text>
<text x="208.2" y="33.1">GND</text>
<text x="42.9" y="38.2">PA3</text>
<text x="42.9" y="40.8">PA4</text>
<text x="208.2" y="40.8">PA15</text>
<text x="208.2" y="38.2">PB3</text>
<text x="42.9" y="43.3">PA5</text>
<text x="42.9" y="45.8">PA6</text>
<text x="208.2" y="45.8">PA13</text>
<text x="208.2" y="43.3">PA14</text>
<text x="27.7" y="51">LED</text>
<text x="42.9" y="48.4">PA7</text>
<text x="42.9" y="51">PA8</text>
<text x="42.9" y="53.5">PA9</text>
<text x="208.2" y="53.5">PA10</text>
<text x="208.2" y="51">PA11</text>
<text x="208.2" y="48.4">PA12</text>
<text x="27.7" y="58.6">USB_D-</text>
<text x="42.9" y="56.1">PA10</text>
<text x="42.9" y="58.6">PA11</text>
<text x="208.2" y="58.6">PA8</text>
<text x="208.2" y="56.1">PA9</text>
<text x="27.7" y="61.1">USB_D+</text>
<text x="27.7" y="63.7">SWDIO</text>
<text x="42.9" y="61.1">PA12</text>
<text x="42.9" y="63.7">PA13</text>
<text x="208.2" y="63.7">PB14</text>
<text x="208.2" y="61.1">PB15</text>
<text x="27.7" y="66.2">SWDCLK</text>
<text x="42.9" y="66.2">PA14</text>
<text x="42.9" y="68.7">PA15</text>
<text x="208.2" y="71.3">PB11</text>
<text x="208.2" y="68.7">PB12</text>
<text x="208.2" y="66.2">PB13</text>
<text x="42.9" y="73.8">PB0</text>
<text x="42.9" y="76.3">PB1</text>
<text x="129.4" y="73.8">PC13</text>
<text x="142.1" y="73.8">KEY0</text>
<text x="208.2" y="76.3">PB9</text>
<text x="208.2" y="73.8">PB10</text>
<text x="27.7" y="78.9">BOOT1</text>
<text x="42.9" y="78.9">PB2</text>
<text x="42.9" y="81.4">PB3</text>
<text x="42.9" y="84">PB4</text>
<text x="208.2" y="78.9">PB8</text>
<text x="208.2" y="81.4">3V3</text>
<text x="42.9" y="86.5">PB5</text>
<text x="42.9" y="89">PB6</text>
<text x="42.9" y="91.6">PB7</text>
<text x="42.9" y="94.2">PB8</text>
<text x="42.9" y="96.7">PB9</text>
<text x="42.9" y="99.3">PB10</text>
<text x="42.9" y="101.8">PB11</text>
<text x="208.2" y="101.8">GND</text>
<text x="208.2" y="99.3">5V</text>
<text x="42.9" y="104.3">PB12</text>
<text x="42.9" y="106.9">PB13</text>
<text x="208.2" y="106.9">PA2</text>
<text x="208.2" y="104.3">PA3</text>
<text x="42.9" y="109.4">PB14</text>
<text x="42.9" y="111.9">PB15</text>
<text x="147.3" y="109.4">GND</text>
<text x="208.2" y="109.4">PB5</text>
<text x="208.2" y="111.9">PB6</text>
<text x="208.2" y="119.5">PA0</text>
<text x="208.2" y="114.5">PB7</text>
<text x="208.2" y="117">PC13</text>
<text x="208.2" y="122.1">PA1</text>
<text x="208.2" y="124.6">PA4</text>
<text x="208.2" y="127.1">PA5</text>
<text x="208.2" y="129.7">PA6</text>
<text x="208.2" y="132.2">PA7</text>
<text x="208.2" y="134.8">PB0</text>
<text x="208.2" y="137.4">PB1</text>
<text x="93.8" y="142.4">GND</text>
<text x="208.2" y="139.9">PB2</text>
<text x="208.2" y="142.4">VBAT</text>
<text x="119.9" y="145">3V3</text>
<text x="128.8" y="145">VBAT</text>
<text x="208.2" y="147.5">3V3</text>
<text x="208.2" y="145">GND</text>
<text x="43.4" y="151.3">GND</text>
<text x="79.2" y="152.6">3V3</text>
<text x="145.1" y="158.9">GND</text>
<text x="137" y="165.3">RESET</text>
<text x="157.9" y="166.5">3V3</text>
<text x="137" y="175.4">BOOT0</text>
<text x="98.9" y="183.1">GND</text>
</g>
<g font-size="2.3" fill="#f0f">
<text x="218.4" y="71.3">VCAP2</text>
<text x="218.4" y="76.3">VCAP1</text>
<text x="27.7" y="96.7">VCAP1</text>
<text x="27.7" y="101.8">VCAP2</text>
<text x="17.4" y="150.1">VCAP1</text>
<text x="17.4" y="157.7">VCAP2</text>
</g>
</svg>
